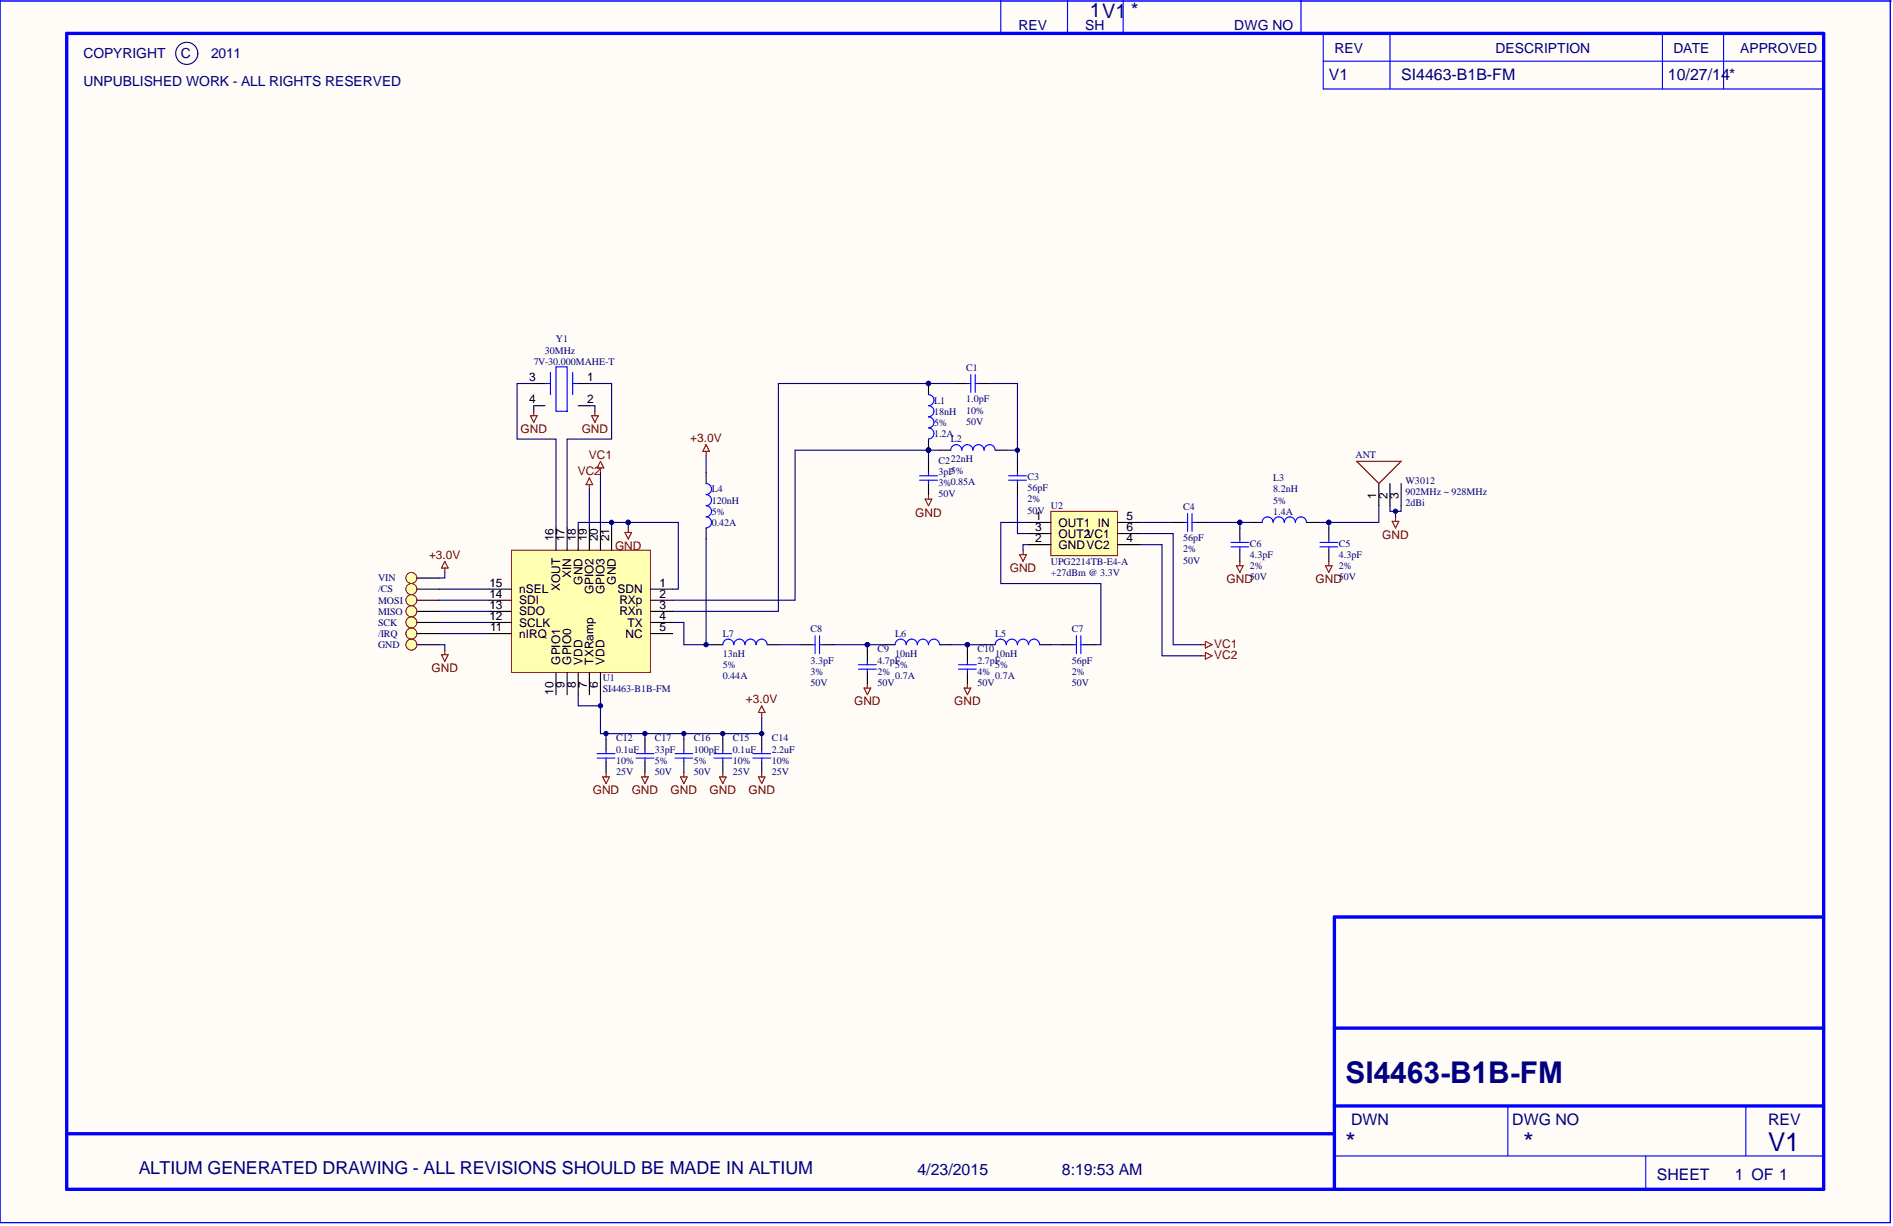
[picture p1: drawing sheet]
<svg xmlns="http://www.w3.org/2000/svg" width="359mm" height="233mm" viewBox="0 0 359 233" stroke-linecap="round" stroke-linejoin="round" font-family="sans-serif">
<path d="M0 0h359v232.2h-359z" fill="#fffcf8" stroke="#00f" stroke-width=".19"/>
<path d="M12.7 6.3h333.6v219.6h-333.6zM346.3 174.2h-92.9v51.7M253.4 195.3h92.9M12.7 215.3h240.7M253.4 210h92.9" fill="none" stroke="#00f" stroke-width=".63"/>
<g fill="none" stroke="#00f" stroke-width=".21">
<path d="M0 0v232.2h359v-232.2M.2 .2h359M190 0v6.3M202.7 0v6.3M213.3 0v6.3M247.1 0v6.3M251.3 6.3v10.6h95M251.3 11.6h95M264 6.3v10.6M315.7 6.3v10.6M327.3 6.3v10.6M253.4 219.5h92.9"/>
<path d="M286.3 210v9.5M312.5 219.5v6.4M331.5 210v9.5"/>
</g>
<circle cx="35.5" cy="10.1" r="2.1" fill="none" stroke="#000080" stroke-width=".21"/>
<path d="M83.8 124.3h1.3l-.6 1.3zM84.5 123.5v.8" fill="none" stroke="#800000" stroke-width=".21"/>
<path d="M79.2 109.8h4.2" fill="none" stroke="#000" stroke-width=".21"/>
<circle cx="78.1" cy="109.8" r="1.05" fill="#ffffb0" stroke="#800000" stroke-width=".19"/>
<path d="M79.2 122.4h4.2" fill="none" stroke="#000" stroke-width=".21"/>
<circle cx="78.1" cy="122.4" r="1.05" fill="#ffffb0" stroke="#800000" stroke-width=".19"/>
<path d="M84.5 108.7v1.1h-1.1M83.4 122.4h1.1v1.1" fill="none" stroke="#000080" stroke-width=".21"/>
<path d="M84.5 106.6l.6 1.3h-1.3zM84.5 107.9v.8M183.1 130.7h1.2l-.6 1.2zM183.7 129.8v.9" fill="none" stroke="#800000" stroke-width=".21"/>
<circle cx="252.3" cy="99.2" r=".41" fill="#000080" stroke="#000080" stroke-width=".19"/>
<g fill="none" stroke="#000" stroke-width=".21">
<path d="M101.4 72.8h2.1M101.4 77.1h2.1M109.8 72.8h2.1M109.8 77.1h2.1M135.1 122.4h2.2M145.7 122.4h2.1M115.1 140.4v2.1M115.1 144.6v2.1M122.5 140.4v2.1M122.5 144.6v2.1M129.9 140.4v2.1M129.9 144.6v2.1"/>
<path d="M137.3 140.4v2.1M137.3 144.6v2.1M144.6 140.4v2.1M144.6 144.6v2.1"/>
</g>
<g fill="none" stroke="#00f" stroke-width=".21">
<path d="M103.5 72.8h1M104.5 70.7v4.2M105.6 69.7h2.1v8.4h-2.1zM108.8 70.7v4.2M108.8 72.8h1M139.3 122.4a1.05 1.05 0 0 0-1-1 1.05 1.05 0 0 0-1 1M143.6 122.4a1.05 1.05 0 0 0-1.1-1 1.05 1.05 0 0 0-1 1 1.06 1.06 0 0 0-1.1-1 1.06 1.06 0 0 0-1 1M145.7 122.4a1.05 1.05 0 0 0-1.1-1 1.05 1.05 0 0 0-1 1M113.4 143.1h3.4M113.4 144h3.4M115.1 142.5v.6M115.1 144v.6"/>
<path d="M120.8 143.1h3.4M120.8 144h3.4M122.5 142.5v.6M122.5 144v.6M128.2 143.1h3.4M128.2 144h3.4M129.9 142.5v.6M129.9 144v.6M135.6 143.1h3.3M135.6 144h3.3M137.3 142.5v.6M137.3 144v.6"/>
<path d="M143 143.1h3.3M143 144h3.3M144.6 142.5v.6M144.6 144v.6"/>
</g>
<path d="M199.6 97.1h12.6v8.4h-12.6z" fill="#ffffb0" stroke="#800000" stroke-width=".19"/>
<g fill="none" stroke="#000" stroke-width=".21">
<path d="M176.3 72.8v2.1M181.6 72.8h2.1M185.8 72.8h2.1M134.1 89.7v2.1M176.3 83.4v2.1M176.3 87.6v2.1M176.3 91.8v2.1M178.4 85.5h2.1M189 85.5h2.1M193.2 87.6v2.1M193.2 91.8v2.1M195.3 99.2h4.3"/>
<path d="M212.2 99.2h4.2M222.8 99.2h2.1M227 99.2h2.1M237.6 99.2h2.1M248.1 99.2h2.1M134.1 100.3v2.1M195.3 103.4h4.3M195.3 101.3h4.3M212.2 103.4h4.2M212.2 101.3h4.2M235.5 100.3v2.1M235.5 104.5v2.1"/>
<path d="M252.3 100.3v2.1M252.3 104.5v2.1M152 122.4h2.2M156.3 122.4h2.1M164.7 123.5v2.1M164.7 127.7v2.1M167.9 122.4h2.1M178.4 122.4h2.1M183.7 123.5v2.1M183.7 127.7v2.1M186.9 122.4h2.1M197.4 122.4h2.2"/>
<path d="M201.7 122.4h2.1M205.9 122.4h2.1"/>
</g>
<g fill="none" stroke="#000080" stroke-width=".21">
<path d="M101.4 72.8h-3.2v10.6h7.4v16.9M101.4 77.1v1M111.9 72.8h4.2v10.6h-8.4v16.9M111.9 77.1h1.1v1M181.6 72.8h-33.8v43.3h-20M187.9 72.8h5.3v14.8M111.9 92.9v7.4M114 89.7v10.6M134.1 86.6v3.1M176.3 87.6v-2.1h-25.3v28.5h-23.2M176.3 85.5h2.1M191.1 85.5h2.1"/>
<path d="M193.2 93.9v7.4h2.1M195.3 99.2h-5.3v11.6h19.1v11.6h-1.1M216.4 99.2h6.4M229.1 99.2h8.5M235.5 99.2v1.1M252.3 99.2v1.1M261.8 96.1v3.1h-11.6M127.8 118.2h2.1v4.2h5.2M134.1 102.4v20M195.3 103.4h-1v1.1M216.4 101.3h6.4v21.1h5.3M216.4 103.4h4.3v21.1h7.4"/>
<path d="M114 131.9v7.4h30.6M115.1 139.3v1.1M122.5 139.3v1.1M129.9 139.3v1.1M137.3 139.3v1.1M144.6 136.2v4.2M147.8 122.4h4.2M158.4 122.4h9.5M164.7 122.4v1.1M180.5 122.4h6.4M183.7 122.4v1.1M199.6 122.4h2.1"/>
</g>
<g fill="#000080" stroke="#000080" stroke-width=".19">
<circle cx="252.3" cy="99.2" r=".41"/>
<circle cx="235.4" cy="99.2" r=".41"/>
<circle cx="183.7" cy="122.4" r=".41"/>
<circle cx="144.6" cy="139.3" r=".41"/>
<circle cx="137.2" cy="139.3" r=".41"/>
<circle cx="129.9" cy="139.3" r=".41"/>
<circle cx="122.5" cy="139.3" r=".41"/>
<circle cx="176.3" cy="85.5" r=".41"/>
<circle cx="134.1" cy="122.4" r=".41"/>
<circle cx="115.1" cy="139.3" r=".41"/>
<circle cx="164.7" cy="122.4" r=".41"/>
<circle cx="193.2" cy="85.5" r=".41"/>
<circle cx="176.3" cy="72.8" r=".41"/>
</g>
<g fill="none" stroke="#800000" stroke-width=".21">
<path d="M100.7 79h1.3l-.6 1.2zM101.4 78.1v.9M112.3 79h1.3l-.6 1.2zM113 78.1v.9M111.9 90.8l.7 1.2h-1.3zM111.9 92v.9M114 87.6l.7 1.3h-1.3zM114 88.9v.8M134.1 84.4l.6 1.3h-1.2zM134.1 85.7v.9M175.7 94.8h1.3l-.7 1.3zM176.3 93.9v.9"/>
<path d="M193.6 105.3h1.3l-.6 1.3zM194.3 104.5v.8M234.8 107.5h1.3l-.6 1.2zM235.5 106.6v.9M251.7 107.5h1.3l-.7 1.2zM252.3 106.6v.9M144.6 135.3v.9M144.6 134l.7 1.3h-1.3zM164.1 130.7h1.2l-.6 1.2zM164.7 129.8v.9M228.1 122.4h.8M228.1 124.5h.8"/>
<path d="M228.9 121.8l1.3 .6-1.3 .7zM228.9 123.9l1.3 .6-1.3 .7zM114.5 147.6h1.2l-.6 1.2zM115.1 146.7v.9M121.8 147.6h1.3l-.6 1.2zM122.5 146.7v.9M129.2 147.6h1.3l-.6 1.2zM129.9 146.7v.9M136.6 147.6h1.3l-.6 1.2zM137.3 146.7v.9M144 147.6h1.3l-.7 1.2zM144.6 146.7v.9"/>
</g>
<g fill="none" stroke="#00f" stroke-width=".21">
<path d="M176.3 79.2a1.06 1.06 0 0 1 1.1 1 1.06 1.06 0 0 1-1.1 1.1 1.04 1.04 0 0 1 1.1 1 1.04 1.04 0 0 1-1.1 1.1M176.3 74.9a1.06 1.06 0 0 1 1.1 1.1 1.06 1.06 0 0 1-1.1 1.1 1.04 1.04 0 0 1 1.1 1 1.04 1.04 0 0 1-1.1 1M183.7 72.8h.6M184.3 71.1v3.4M185.2 71.1v3.4M185.2 72.8h.6M134.1 98.2a1.04 1.04 0 0 1 1 1 1.04 1.04 0 0 1-1 1.1M134.1 93.9a1.06 1.06 0 0 1 1 1.1 1.06 1.06 0 0 1-1 1.1 1.04 1.04 0 0 1 1 1 1.04 1.04 0 0 1-1 1M134.1 91.8a1.04 1.04 0 0 1 1 1.1 1.04 1.04 0 0 1-1 1M174.6 90.4h3.4M174.6 91.2h3.4M176.3 89.7v.7"/>
<path d="M176.3 91.2v.6M189 85.5a1.06 1.06 0 0 0-1.1-1.1 1.06 1.06 0 0 0-1 1.1 1.06 1.06 0 0 0-1.1-1.1 1.06 1.06 0 0 0-1.1 1.1 1.06 1.06 0 0 0-1-1.1 1.06 1.06 0 0 0-1.1 1.1 1.05 1.05 0 0 0-1-1.1 1.05 1.05 0 0 0-1.1 1.1M191.5 90.4h3.4M191.5 91.2h3.4M193.2 89.7v.7M193.2 91.2v.6M224.9 99.2h.6M225.5 97.5v3.4M226.4 97.5v3.4M226.4 99.2h.6M241.8 99.2a1.05 1.05 0 0 0-1.1-1 1.05 1.05 0 0 0-1 1M246 99.2a1.06 1.06 0 0 0-1.1-1 1.06 1.06 0 0 0-1 1 1.05 1.05 0 0 0-1.1-1 1.05 1.05 0 0 0-1 1"/>
<path d="M248.1 99.2a1.05 1.05 0 0 0-1-1 1.05 1.05 0 0 0-1.1 1M233.8 103h3.3M233.8 103.9h3.3M235.5 102.4v.6M235.5 103.9v.6M250.7 103h3.3M250.7 103.9h3.3M252.3 102.4v.6M252.3 103.9v.6M154.2 122.4h.6M154.8 120.7v3.4M155.6 120.7v3.4"/>
<path d="M155.6 122.4h.7M163 126.2h3.4M163 127.1h3.4M164.7 125.6v.6M164.7 127.1v.6M174.2 122.4a1.06 1.06 0 0 0-1.1-1 1.06 1.06 0 0 0-1 1 1.05 1.05 0 0 0-1.1-1 1.05 1.05 0 0 0-1 1M178.4 122.4a1.06 1.06 0 0 0-1-1 1.06 1.06 0 0 0-1.1 1 1.05 1.05 0 0 0-1-1 1.05 1.05 0 0 0-1.1 1M182 126.2h3.4M182 127.1h3.4M183.7 125.6v.6M183.7 127.1v.6M193.2 122.4a1.06 1.06 0 0 0-1.1-1 1.06 1.06 0 0 0-1 1 1.05 1.05 0 0 0-1.1-1 1.05 1.05 0 0 0-1 1"/>
<path d="M197.4 122.4a1.06 1.06 0 0 0-1-1 1.06 1.06 0 0 0-1.1 1 1.05 1.05 0 0 0-1-1 1.05 1.05 0 0 0-1.1 1M203.8 122.4h.6M204.4 120.7v3.4M205.3 122.4h.6M205.3 120.7v3.4"/>
</g>
<path d="M97.1 104.5h26.4v23.2h-26.4z" fill="#ffffb0" stroke="#800000" stroke-width=".19"/>
<g fill="none" stroke="#000" stroke-width=".21">
<path d="M261.8 91.8v4.3M264 91.8v4.3M266.1 91.8v4.3M79.2 111.9h4.2M92.9 111.9h4.2M92.9 114h4.2M92.9 116.1h4.2M92.9 118.2h4.2M105.6 100.3v4.2M107.7 100.3v4.2M109.8 100.3v4.2M111.9 100.3v4.2"/>
<path d="M114 100.3v4.2M116.1 100.3v4.2M123.5 111.9h4.3M123.5 114h4.3M123.5 116.1h4.3M123.5 118.2h4.3M92.9 120.3h4.2M105.6 127.7v4.2M107.7 127.7v4.2M109.8 127.7v4.2M111.9 127.7v4.2M114 127.7v4.2"/>
<path d="M123.5 120.3h4.3"/>
</g>
<path d="M116.1 99.2v1.1M119.3 99.2h9.5v12.7h-1M264 96.1v1h2.1v-1M265 97.1v1.1M83.4 111.9h9.5M83.4 114h9.5M83.4 116.1h9.5M83.4 118.2h9.5M109.8 100.3v-1.1h9.5v1.1M83.4 120.3h9.5M109.8 131.9v2.1h4.2" fill="none" stroke="#000080" stroke-width=".21"/>
<g fill="#000080" stroke="#000080" stroke-width=".19">
<circle cx="114" cy="134" r=".41"/>
<circle cx="119.3" cy="99.2" r=".41"/>
<circle cx="116.1" cy="99.2" r=".41"/>
<circle cx="265" cy="97.1" r=".41"/>
</g>
<path d="M257.6 87.6h8.5l-4.3 4.2zM264.4 99h1.2l-.6 1.3zM265 98.2v.8M118.7 101.1h1.2l-.6 1.3zM119.3 100.3v.8" fill="none" stroke="#800000" stroke-width=".21"/>
<circle cx="78.1" cy="111.9" r="1.05" fill="#ffffb0" stroke="#800000" stroke-width=".19"/>
<path d="M79.2 114h4.2" fill="none" stroke="#000" stroke-width=".21"/>
<circle cx="78.1" cy="114" r="1.05" fill="#ffffb0" stroke="#800000" stroke-width=".19"/>
<path d="M79.2 116.1h4.2" fill="none" stroke="#000" stroke-width=".21"/>
<circle cx="78.1" cy="116.1" r="1.05" fill="#ffffb0" stroke="#800000" stroke-width=".19"/>
<path d="M79.2 118.2h4.2" fill="none" stroke="#000" stroke-width=".21"/>
<circle cx="78.1" cy="118.2" r="1.05" fill="#ffffb0" stroke="#800000" stroke-width=".19"/>
<path d="M79.2 120.3h4.2" fill="none" stroke="#000" stroke-width=".21"/>
<circle cx="78.1" cy="120.3" r="1.05" fill="#ffffb0" stroke="#800000" stroke-width=".19"/>
<text font-size="5.7" fill="#000080" x="255.5" y="205.7">SI4463-B1B-FM</text>
<g font-size="4.9" fill="#000080">
<text x="255.5" y="218.5">*</text>
<text x="289.3" y="218.5">*</text>
<text x="335.8" y="218.5">V1</text>
</g>
<g font-size="3.8" fill="#000080">
<text x="206.9" y="3.2">1V1</text>
<text x="214.8" y="3.2">*</text>
</g>
<text font-size="3.4" fill="#000080" x="26.4" y="223">ALTIUM GENERATED DRAWING - ALL REVISIONS SHOULD BE MADE IN ALTIUM</text>
<g font-size="3" fill="#000080">
<text x="252.3" y="15.2">V1</text>
<text x="266.1" y="15.2">SI4463-B1B-FM</text>
<text x="316.7" y="15.2">10/27/14*</text>
<text x="256.6" y="213.6">DWN</text>
<text x="287.2" y="213.6">DWG NO</text>
<text x="335.8" y="213.6">REV</text>
<text x="174.2" y="223.1">4/23/2015</text>
<text x="201.7" y="223.1">8:19:53 AM</text>
<text x="314.6" y="224.2">SHEET</text>
<text x="329.4" y="224.2">1 OF 1</text>
</g>
<g font-size="2.6" fill="#000080">
<text x="193.4" y="5.8">REV</text>
<text x="206.1" y="5.8">SH</text>
<text x="234.4" y="5.8">DWG NO</text>
<text x="15.8" y="11.1">COPYRIGHT</text>
<text x="34.4" y="11.1">C</text>
<text x="40.1" y="11.1">2011</text>
<text x="253.4" y="10">REV</text>
<text x="284" y="10">DESCRIPTION</text>
<text x="317.8" y="10">DATE</text>
<text x="330.5" y="10">APPROVED</text>
<text x="15.8" y="16.3">UNPUBLISHED WORK - ALL RIGHTS RESERVED</text>
</g>
<g font-size="2.3">
<text x="100.5" y="72.3">3</text>
<text x="100.5" y="76.6">4</text>
<text x="111.5" y="72.3">1</text>
<text x="111.5" y="76.6">2</text>
<text x="261.4" y="94.8" transform="rotate(-90 261.4 94.8)">1</text>
<text x="263.5" y="94.8" transform="rotate(-90 263.5 94.8)">2</text>
<text x="265.6" y="94.8" transform="rotate(-90 265.6 94.8)">3</text>
<text x="196.6" y="98.7">1</text>
<text x="196.6" y="100.8">3</text>
<text x="201" y="100">OUT1 IN</text>
<text x="213.9" y="98.7">5</text>
<text x="213.9" y="100.8">6</text>
<text x="105.1" y="102.8" transform="rotate(-90 105.1 102.8)">16</text>
<text x="107.2" y="102.8" transform="rotate(-90 107.2 102.8)">17</text>
<text x="109.3" y="102.8" transform="rotate(-90 109.3 102.8)">18</text>
<text x="111.4" y="102.8" transform="rotate(-90 111.4 102.8)">19</text>
<text x="113.5" y="102.8" transform="rotate(-90 113.5 102.8)">20</text>
<text x="115.7" y="102.8" transform="rotate(-90 115.7 102.8)">21</text>
<text x="196.6" y="103">2</text>
<text x="201" y="104.2">GNDVC2</text>
<text x="201" y="102.1">OUT2VC1</text>
<text x="213.9" y="103">4</text>
<text x="92.9" y="113.5">14</text>
<text x="92.9" y="111.4">15</text>
<text x="98.6" y="112.7">nSEL</text>
<text x="106.4" y="112.3" transform="rotate(-90 106.4 112.3)">XOUT</text>
<text x="108.5" y="109.8" transform="rotate(-90 108.5 109.8)">XIN</text>
<text x="110.6" y="111" transform="rotate(-90 110.6 111)">GND</text>
<text x="112.7" y="112.9" transform="rotate(-90 112.7 112.9)">GPIO2</text>
<text x="114.8" y="112.9" transform="rotate(-90 114.8 112.9)">GPIO3</text>
<text x="116.9" y="111" transform="rotate(-90 116.9 111)">GND</text>
<text x="117.3" y="112.7">SDN</text>
<text x="125.2" y="111.4">1</text>
<text x="125.2" y="113.5">2</text>
<text x="92.9" y="117.7">12</text>
<text x="92.9" y="115.6">13</text>
<text x="93.1" y="119.8">11</text>
<text x="98.6" y="119">SCLK</text>
<text x="98.6" y="116.9">SDO</text>
<text x="98.6" y="114.8">SDI</text>
<text x="117.6" y="114.8">RXp</text>
<text x="117.6" y="116.9">RXn</text>
<text x="119.2" y="119">TX</text>
<text x="125.2" y="115.6">3</text>
<text x="125.2" y="117.7">4</text>
<text x="125.2" y="119.8">5</text>
<text x="98.6" y="121.1">nIRQ</text>
<text x="118.8" y="121.1">NC</text>
<text x="105.1" y="131.9" transform="rotate(-90 105.1 131.9)">10</text>
<text x="106.4" y="126.2" transform="rotate(-90 106.4 126.2)">GPIO1</text>
<text x="107.2" y="130.7" transform="rotate(-90 107.2 130.7)">9</text>
<text x="108.5" y="126.2" transform="rotate(-90 108.5 126.2)">GPIO0</text>
<text x="109.3" y="130.7" transform="rotate(-90 109.3 130.7)">8</text>
<text x="110.6" y="126.2" transform="rotate(-90 110.6 126.2)">VDD</text>
<text x="111.4" y="130.7" transform="rotate(-90 111.4 130.7)">7</text>
<text x="112.7" y="126.2" transform="rotate(-90 112.7 126.2)">TXRamp</text>
<text x="113.5" y="130.7" transform="rotate(-90 113.5 130.7)">6</text>
<text x="114.8" y="126.2" transform="rotate(-90 114.8 126.2)">VDD</text>
</g>
<g font-size="2.3" fill="#800000">
<text x="98.8" y="82.3">GND</text>
<text x="110.5" y="82.3">GND</text>
<text x="131.1" y="84">+3.0V</text>
<text x="111.8" y="87.1">VC1</text>
<text x="109.7" y="90.3">VC2</text>
<text x="173.8" y="98.1">GND</text>
<text x="81.5" y="106.1">+3.0V</text>
<text x="116.8" y="104.4">GND</text>
<text x="262.5" y="102.3">GND</text>
<text x="191.8" y="108.7">GND</text>
<text x="232.9" y="110.8">GND</text>
<text x="249.8" y="110.8">GND</text>
<text x="230.6" y="123">VC1</text>
<text x="230.6" y="125.1">VC2</text>
<text x="82" y="127.7">GND</text>
<text x="141.7" y="133.6">+3.0V</text>
<text x="162.2" y="134">GND</text>
<text x="181.2" y="134">GND</text>
<text x="112.6" y="150.9">GND</text>
<text x="120" y="150.9">GND</text>
<text x="127.4" y="150.9">GND</text>
<text x="134.7" y="150.9">GND</text>
<text x="142.1" y="150.9">GND</text>
</g>
<g font-size="1.9" fill="#000080">
<text x="105.6" y="65">Y1</text>
<text x="101.4" y="69.2">7V-30.000MAHE-T</text>
<text x="103.5" y="67.1">30MHz</text>
<text x="183.5" y="70.5">C1</text>
<text x="177.4" y="76.6">L1</text>
<text x="183.5" y="76.4">1.0pF</text>
<text x="177.4" y="78.7">18nH</text>
<text x="177.4" y="80.9">5%</text>
<text x="177.4" y="83">1.2A</text>
<text x="183.5" y="78.5">10%</text>
<text x="183.5" y="80.6">50V</text>
<text x="178.2" y="88">C222nH</text>
<text x="180.5" y="84">L2</text>
<text x="257.4" y="87">ANT</text>
<text x="135.1" y="95.6">120nH</text>
<text x="135.1" y="93.5">L4</text>
<text x="178.2" y="90.1">3pF5%</text>
<text x="178.2" y="92.3">3%0.85A</text>
<text x="178.2" y="94.4">50V</text>
<text x="195.1" y="93.3">56pF</text>
<text x="195.1" y="95.4">2%</text>
<text x="195.1" y="91.2">C3</text>
<text x="241.8" y="93.5">8.2nH</text>
<text x="241.8" y="95.6">5%</text>
<text x="241.8" y="91.4">L3</text>
<text x="266.9" y="91.8">W3012</text>
<text x="266.9" y="93.9">902MHz ~ 928MHz</text>
<text x="135.1" y="97.7">5%</text>
<text x="135.1" y="99.9">0.42A</text>
<text x="195.1" y="97.5">50V</text>
<text x="199.6" y="96.7">U2</text>
<text x="224.7" y="96.9">C4</text>
<text x="241.8" y="97.7">1.4A</text>
<text x="266.9" y="96.1">2dBi</text>
<text x="199.6" y="107.2">UPG2214TB-E4-A</text>
<text x="224.7" y="102.8">56pF</text>
<text x="224.7" y="104.9">2%</text>
<text x="224.7" y="107">50V</text>
<text x="237.4" y="106">4.3pF</text>
<text x="237.4" y="103.9">C6</text>
<text x="254.2" y="106">4.3pF</text>
<text x="254.2" y="103.9">C5</text>
<text x="71.8" y="110.4">VIN</text>
<text x="71.8" y="112.5">/CS</text>
<text x="199.6" y="109.4">+27dBm @ 3.3V</text>
<text x="237.4" y="108.1">2%</text>
<text x="237.4" y="110.2">50V</text>
<text x="254.2" y="108.1">2%</text>
<text x="254.2" y="110.2">50V</text>
<text x="71.8" y="114.6">MOSI</text>
<text x="71.8" y="116.7">MISO</text>
<text x="71.8" y="118.8">SCK</text>
<text x="71.8" y="123.1">GND</text>
<text x="71.8" y="121">/IRQ</text>
<text x="137.3" y="124.8">13nH</text>
<text x="137.3" y="121">L7</text>
<text x="153.9" y="120.1">C8</text>
<text x="166.6" y="123.9">C9</text>
<text x="170" y="124.8">10nH</text>
<text x="170" y="121">L6</text>
<text x="185.6" y="123.9">C10</text>
<text x="189" y="124.8">10nH</text>
<text x="189" y="121">L5</text>
<text x="203.6" y="120.1">C7</text>
<text x="114.5" y="131.5">SI4463-B1B-FM</text>
<text x="114.5" y="129.4">U1</text>
<text x="137.3" y="126.9">5%</text>
<text x="137.3" y="129">0.44A</text>
<text x="153.9" y="126">3.3pF</text>
<text x="153.9" y="128.1">3%</text>
<text x="153.9" y="130.2">50V</text>
<text x="166.6" y="126">4.7pF</text>
<text x="166.6" y="128.1">2%</text>
<text x="166.6" y="130.2">50V</text>
<text x="170" y="126.9">5%</text>
<text x="170" y="129">0.7A</text>
<text x="185.6" y="126">2.7pF</text>
<text x="185.6" y="128.1">4%</text>
<text x="185.6" y="130.2">50V</text>
<text x="189" y="126.9">5%</text>
<text x="189" y="129">0.7A</text>
<text x="203.6" y="126">56pF</text>
<text x="203.6" y="128.1">2%</text>
<text x="203.6" y="130.2">50V</text>
<text x="117" y="142.9">0.1uF</text>
<text x="117" y="140.8">C12</text>
<text x="124.4" y="142.9">33pF</text>
<text x="124.4" y="140.8">C17</text>
<text x="131.8" y="142.9">100pF</text>
<text x="131.8" y="140.8">C16</text>
<text x="139.2" y="142.9">0.1uF</text>
<text x="139.2" y="140.8">C15</text>
<text x="146.5" y="142.9">2.2uF</text>
<text x="146.5" y="140.8">C14</text>
<text x="117" y="145">10%</text>
<text x="117" y="147.1">25V</text>
<text x="124.4" y="145">5%</text>
<text x="124.4" y="147.1">50V</text>
<text x="131.8" y="145">5%</text>
<text x="131.8" y="147.1">50V</text>
<text x="139.2" y="145">10%</text>
<text x="139.2" y="147.1">25V</text>
<text x="146.5" y="145">10%</text>
<text x="146.5" y="147.1">25V</text>
</g>
</svg>
